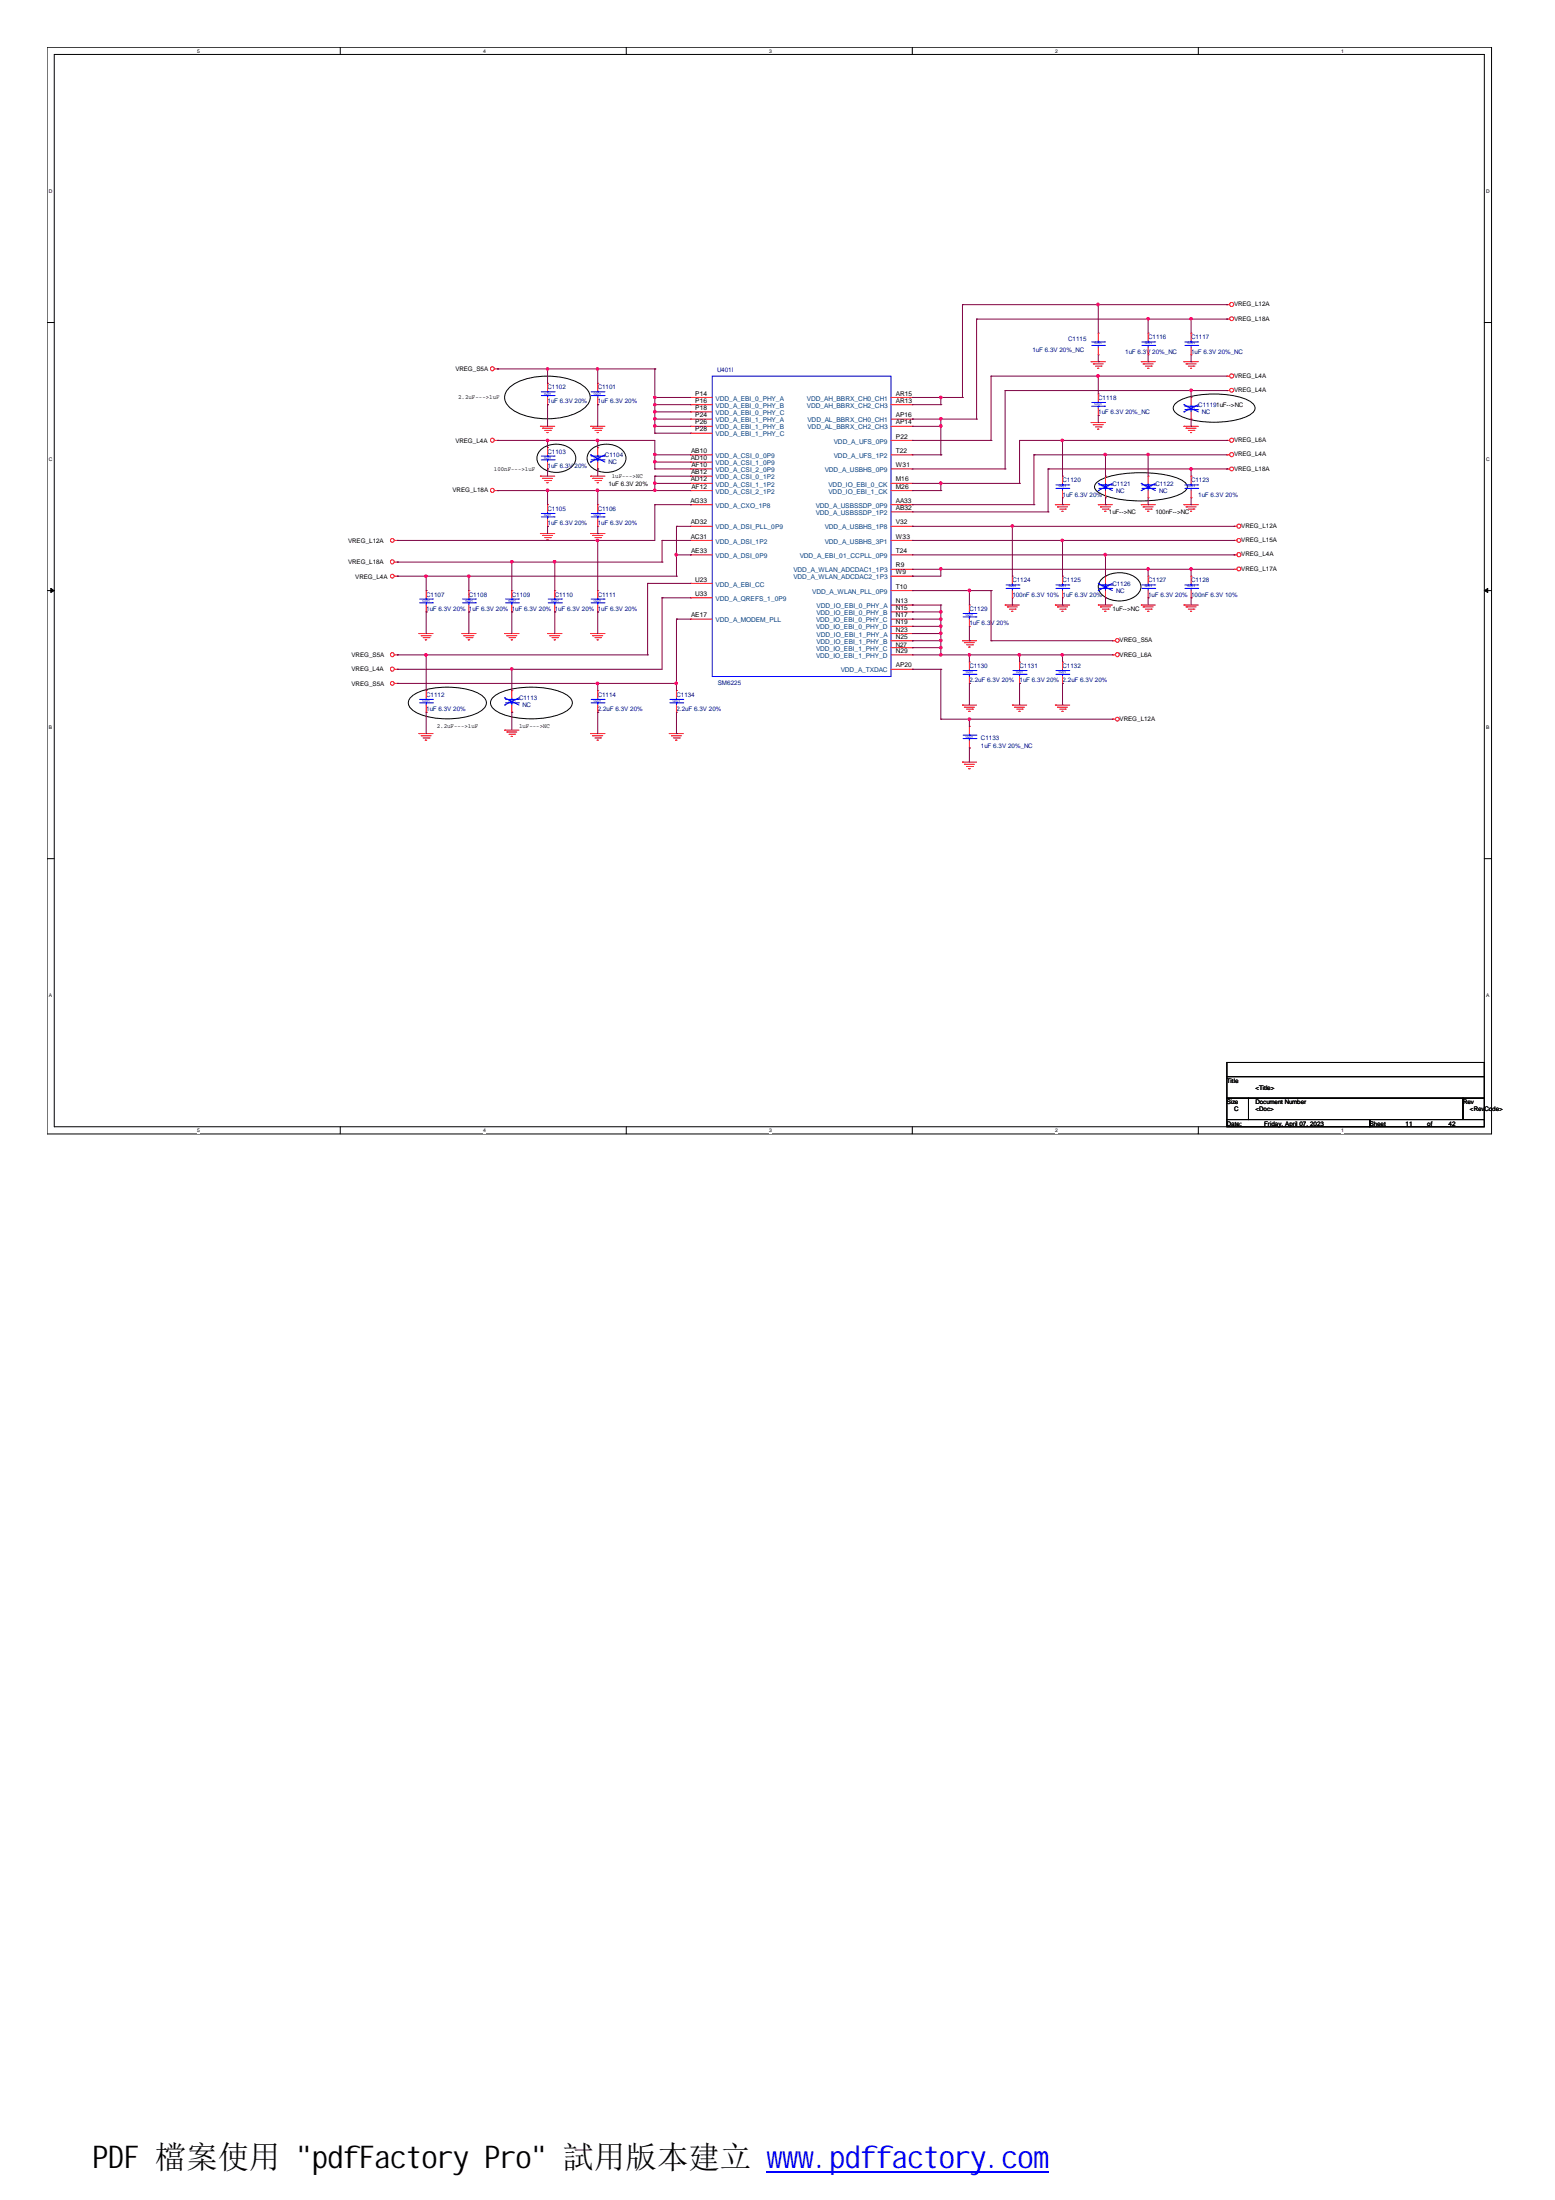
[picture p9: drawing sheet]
<svg xmlns="http://www.w3.org/2000/svg" width="210mm" height="297mm" viewBox="0 0 210 297" stroke-linecap="round" stroke-linejoin="round" font-family="sans-serif">
<path d="M6.3 6.4h195v146.7h-195zM7.3 7.4h193.1v144.7h-193.1z" fill="none" stroke="#000" stroke-width=".13"/>
<g fill="#fff">
<path d="M26.6 6.5h.4v.8h-.4z"/>
<path d="M26.6 152.3h.4v.7h-.4z"/>
</g>
<path d="M45.9 6.4v1M45.9 152.1v1" fill="none" stroke="#000" stroke-width=".13"/>
<g fill="#fff">
<path d="M65.2 6.5h.4v.8h-.4z"/>
<path d="M65.2 152.3h.4v.7h-.4z"/>
</g>
<path d="M84.5 6.4v1M84.5 152.1v1" fill="none" stroke="#000" stroke-width=".13"/>
<g fill="#fff">
<path d="M103.8 6.5h.4v.8h-.4z"/>
<path d="M103.8 152.3h.4v.7h-.4z"/>
</g>
<path d="M123.1 6.4v1M123.1 152.1v1" fill="none" stroke="#000" stroke-width=".13"/>
<g fill="#fff">
<path d="M142.5 6.5h.3v.8h-.3z"/>
<path d="M142.5 152.3h.3v.7h-.3z"/>
</g>
<path d="M161.8 6.4v1M161.8 152.1v1" fill="none" stroke="#000" stroke-width=".13"/>
<g fill="#fff">
<path d="M181.1 6.5h.3v.8h-.3z"/>
<path d="M181.1 152.3h.3v.7h-.3z"/>
<path d="M6.6 25.4h.5v.8h-.5z"/>
<path d="M200.6 25.4h.5v.8h-.5z"/>
<path d="M6.6 61.6h.5v.8h-.5z"/>
<path d="M200.6 61.6h.5v.8h-.5z"/>
</g>
<path d="M6.3 43.5h1M200.4 43.5h.9" fill="none" stroke="#000" stroke-width=".13"/>
<g fill="#fff">
<path d="M6.6 97.8h.5v.8h-.5z"/>
<path d="M200.6 97.8h.5v.8h-.5z"/>
</g>
<path d="M6.3 79.7h1M200.4 79.7h.9" fill="none" stroke="#000" stroke-width=".13"/>
<g fill="#000" stroke="#000" stroke-width=".13">
<path d="M6.9 79.4l.4 .3-.4 .3z" fill-rule="evenodd"/>
<path d="M200.4 79.7l.4-.3v.6z" fill-rule="evenodd"/>
</g>
<g fill="#fff">
<path d="M6.6 134h.5v.8h-.5z"/>
<path d="M200.6 134h.5v.8h-.5z"/>
</g>
<g fill="none" stroke="#000" stroke-width=".13">
<path d="M68.9 52.2a9.4 9.4 0 0 1 7.9-1 4.2 4.2 0 0 1 2.8 1.9 1.73 1.73 0 0 1-.7 2 9.3 9.3 0 0 1-7.9 1 4.2 4.2 0 0 1-2.8-1.9 1.76 1.76 0 0 1 .7-2zM158.8 54.4a9 9 0 0 1 5.1-1.2 9.2 9.2 0 0 1 5.1 1.2 .84 .84 0 0 1 0 1.4 9.2 9.2 0 0 1-5.1 1.2 9 9 0 0 1-5.1-1.2 .84 .84 0 0 1 0-1.4zM72.8 60.9a3.2 3.2 0 0 1 4.6 0 1.65 1.65 0 0 1-1 2.6 3 3 0 0 1-3.8-1.1l-.1-.5 .1-.5zM79.6 60.9a3.2 3.2 0 0 1 4.5 0 1.65 1.65 0 0 1-.9 2.6 3 3 0 0 1-3.9-1.1l-.1-.5 .1-.5zM148.1 65.1a9.3 9.3 0 0 1 4.8-1.2 14.9 14.9 0 0 1 6.5 .9 .97 .97 0 0 1 .8 1.3 3.7 3.7 0 0 1-2.2 1.1 16.2 16.2 0 0 1-9.4-.5 .96 .96 0 0 1-.8-1.3zM148.9 78a3.8 3.8 0 0 1 4.8 .4 1.52 1.52 0 0 1-.8 2.3 3.7 3.7 0 0 1-4.4-.6 1.4 1.4 0 0 1 .4-2.1zM55.5 94.1a7.6 7.6 0 0 1 4.9-1.3 7.8 7.8 0 0 1 4.8 1.3 1.04 1.04 0 0 1 0 1.6 7.7 7.7 0 0 1-4.8 1.4 7.5 7.5 0 0 1-4.9-1.4 1.05 1.05 0 0 1 0-1.6zM66.6 94.1a8.3 8.3 0 0 1 5.1-1.3 8.4 8.4 0 0 1 5.1 1.3 1.01 1.01 0 0 1 0 1.6 8.3 8.3 0 0 1-5.1 1.4 8.2 8.2 0 0 1-5.1-1.4 1.02 1.02 0 0 1 0-1.6zM6.3 115.9h1M200.4 115.9h.9M165.6 143.5h34.8v1.9h-34.8zM165.6 145.4h34.8v2.9h-34.8z"/>
<path d="M165.6 148.3h2.9v2.9h-2.9zM165.6 151.2h19.3v.9h-19.3zM168.5 148.3h29v2.9h-29zM184.9 151.2h15.5v.9h-15.5zM197.5 148.3h2.9v2.9h-2.9z"/>
</g>
<g fill="none" stroke="#f00" stroke-width=".13">
<path d="M66.8 49.8h.4M66.8 59.5h.4M67.2 49.8h.1M67.2 59.5h.1M72.9 57.6h.1M72.9 57.6h2M73.2 57.8h.1M73.2 57.8h1.4M73.5 58.1h.8M73.8 58.4h.1M73.8 58.4h.2M73.9 51.8h.1"/>
<path d="M73.9 54.6h.1M73.9 51.8v.9M73.9 53.7v.9M74.3 58.1h.1M79.7 57.6h.1M79.7 57.6h2M80 57.8h.1M80 57.8h1.4M80.3 58.1h.8M80.6 58.4h.1M80.6 58.4h.2M80.7 51.8h.1"/>
<path d="M80.7 54.6h.1M80.7 51.8v.9M80.7 53.7v.9M81.1 58.1h.1M93.2 53.7h.1M93.2 54.6h.1M93.2 55.6h.1M93.2 56.6h.1M93.2 57.6h.1M93.2 58.5h.1M93.2 57.6h2.9M93.2 53.7h2.9"/>
<path d="M93.2 54.6h2.9M93.2 55.6h2.9M93.2 56.6h2.9M93.2 58.5h2.9M120.3 57.6h2.8M120.3 59.5h2.8M120.3 53.7h2.8M120.3 54.6h2.8M120.3 56.6h2.8M123.1 53.7h.1M123.1 54.6h.1M123.1 56.6h.1"/>
<path d="M123.1 57.6h.1M123.1 59.5h.1M147.3 57.1h.1M147.3 48.8h.1M147.3 57.1h1.9M147.3 48.8h1.9M147.6 57.3h.1M147.6 49.1h.1M147.6 57.3h1.3M147.6 49.1h1.3M147.9 57.6h.7M147.9 49.4h.7"/>
<path d="M148.2 57.9h.1M148.2 49.7h.1M148.3 53.2h.1M148.3 56.1h.1M148.3 45h.1M148.3 47.9h.1M148.3 45v1M148.3 46.9v1M148.3 53.2v1M148.3 55.1v1M148.6 57.6h.1M148.6 49.4h.1"/>
<path d="M154.1 48.8h.1M154.1 48.8h1.9M154.3 49.1h.1M154.3 49.1h1.4M154.6 49.4h.8M154.9 49.7h.1M154.9 49.7h.2M155 45h.1M155 47.9h.1M155 45v1M155 46.9v1M155.4 49.4h.1"/>
<path d="M159.8 57.6h.1M159.8 48.8h.1M159.8 57.6h2M159.8 48.8h2M160.1 57.8h.1M160.1 49.1h.1M160.1 57.8h1.4M160.1 49.1h1.4M160.4 58.1h.8M160.4 49.4h.8M160.7 58.4h.1M160.7 49.7h.1"/>
<path d="M160.7 58.4h.2M160.7 49.7h.2M160.8 53.7h.1M160.8 56.6h.1M160.8 45h.1M160.8 47.9h.1M160.8 45v1M160.8 46.9v1M160.8 53.7v.9M160.8 55.6v1M161.2 58.1h.1M161.2 49.4h.1"/>
<path d="M165.6 59.5h.1M165.6 52.7h.1M165.6 50.8h.1M165.6 41.1h.1M165.6 43.1h.1M165.6 59.5h.4M165.6 52.7h.4M165.6 50.8h.4M165.6 41.1h.4M165.6 43.1h.4M53.3 73h.3M53.3 77.8h.3"/>
<path d="M53.3 75.9h.3M53.6 77.8h.1M53.6 73h.1M53.6 75.9h.1M57.5 79.7h.1M57.5 79.7v1M63.3 79.7h.1M63.3 79.7v1M66.8 66.2h.4M67.2 66.2h.1M69.1 79.7h.1M69.1 79.7v1"/>
<path d="M72.9 72h.1M72.9 64.3h.1M72.9 64.3h2M72.9 72h2M73.2 72.3h.1M73.2 64.6h.1M73.2 64.6h1.4M73.2 72.3h1.4M73.5 64.9h.8M73.5 72.6h.8M73.8 72.9h.1M73.8 65.2h.1"/>
<path d="M73.8 65.2h.2M73.8 72.9h.2M73.9 60.4h.1M73.9 63.3h.1M73.9 68.1h.1M73.9 71.1h.1M73.9 60.4v1M73.9 62.4v.9M73.9 68.1v1M73.9 70.1v1M74.3 72.6h.1M74.3 64.9h.1"/>
<path d="M74.9 79.7h.1M74.9 79.7v1M79.7 64.3h.1M79.7 72h.1M79.7 64.3h2M79.7 72h2M80 64.6h.1M80 72.3h.1M80 64.6h1.4M80 72.3h1.4M80.3 64.9h.8M80.3 72.6h.8"/>
<path d="M80.6 65.2h.1M80.6 72.9h.1M80.6 65.2h.2M80.6 72.9h.2M80.7 79.7h.1M80.7 68.1h.1M80.7 71.1h.1M80.7 60.4h.1M80.7 63.3h.1M80.7 60.4v1M80.7 62.4v.9M80.7 68.1v1"/>
<path d="M80.7 70.1v1M80.7 79.7v1M81.1 64.9h.1M81.1 72.6h.1M93.2 61.4h.1M93.2 62.4h.1M93.2 63.3h.1M93.2 64.3h.1M93.2 65.3h.1M93.2 66.2h.1M93.2 68.1h.1M93.2 71.1h.1"/>
<path d="M93.2 73h.1M93.2 74.9h.1M93.2 78.8h.1M93.2 66.2h2.9M93.2 64.3h2.9M93.2 71.1h2.9M93.2 73h2.9M93.2 74.9h2.9M93.2 63.3h2.9M93.2 68.1h2.9M93.2 61.4h2.9M93.2 62.4h2.9"/>
<path d="M93.2 65.3h2.9M93.2 78.8h2.9M120.3 66.2h2.8M120.3 71.1h2.8M120.3 73h2.8M120.3 74.9h2.8M120.3 77.8h2.8M120.3 76.9h2.8M120.3 63.3h2.8M120.3 68.1h2.8M120.3 61.4h2.8M120.3 65.3h2.8"/>
<path d="M120.3 69.1h2.8M120.3 79.7h2.8M123.1 61.4h.1M123.1 63.3h.1M123.1 65.3h.1M123.1 66.2h.1M123.1 68.1h.1M123.1 69.1h.1M123.1 71.1h.1M123.1 73h.1M123.1 74.9h.1M123.1 76.9h.1"/>
<path d="M123.1 77.8h.1M123.1 79.7h.1M136.7 77.8h.1M136.7 77.8v1M136.7 79.7v1M142.5 68.1h.1M142.5 68.1h1.9M142.7 68.4h.1M142.7 68.4h1.4M143 68.7h.8M143.3 69h.1M143.3 69h.2"/>
<path d="M143.4 77.8h.1M143.4 64.3h.1M143.4 67.2h.1M143.4 64.3v1M143.4 66.2v1M143.4 77.8v1M143.4 79.7v1M143.8 68.7h.1M148.3 68.1h.1M148.3 68.1h1.9M148.5 68.4h.1M148.5 68.4h1.4"/>
<path d="M148.8 68.7h.8M149.1 69h.1M149.1 69h.2M149.2 64.3h.1M149.2 67.2h.1M149.2 77.8h.1M149.2 64.3v1M149.2 66.2v1M149.2 77.8v1M149.2 79.7v1M149.6 68.7h.1M154.1 68.1h.1"/>
<path d="M154.1 68.1h1.9M154.3 68.4h.1M154.3 68.4h1.4M154.6 68.7h.8M154.9 69h.1M154.9 69h.2M155 64.3h.1M155 67.2h.1M155 77.8h.1M155 64.3v1M155 66.2v1M155 77.8v1"/>
<path d="M155 79.7v1M155.4 68.7h.1M159.8 68.1h.1M159.8 68.1h2M160.1 68.4h.1M160.1 68.4h1.4M160.4 68.7h.8M160.7 69h.1M160.7 69h.2M160.8 77.8h.1M160.8 64.3h.1M160.8 67.2h.1"/>
<path d="M160.8 64.3v1M160.8 66.2v1M160.8 77.8v1M160.8 79.7v1M161.2 68.7h.1M165.6 63.3h.1M165.6 61.4h.1M165.6 63.3h.4M165.6 61.4h.4M166.6 71.1h.1M166.6 73h.1M166.6 74.9h.1"/>
<path d="M166.6 76.9h.1M166.6 71.1h.4M166.6 73h.4M166.6 74.9h.4M166.6 76.9h.4M53.3 88.4h.3M53.3 90.4h.3M53.3 92.3h.3M53.6 90.4h.1M53.6 92.3h.1M53.6 88.4h.1M56.6 99h.1"/>
<path d="M56.6 85.5h.1M56.6 85.5h1.9M56.6 99h1.9M56.9 99.3h.1M56.9 85.8h.1M56.9 85.8h1.3M56.9 99.3h1.3M57.1 86.1h.8M57.1 99.6h.8M57.4 99.9h.1M57.4 86.4h.1M57.4 86.4h.2"/>
<path d="M57.4 99.9h.2M57.5 82.6h.1M57.5 93.2h.1M57.5 96.2h.1M57.5 81.7v.9M57.5 93.2v1M57.5 95.2v1M57.9 99.6h.1M57.9 86.1h.1M62.4 85.5h.1M62.4 85.5h1.9M62.6 85.8h.1"/>
<path d="M62.6 85.8h1.4M62.9 86.1h.8M63.2 86.4h.1M63.2 86.4h.2M63.3 82.6h.1M63.3 81.7v.9M63.7 86.1h.1M68.1 98.6h.1M68.1 85.5h.1M68.1 85.5h2M68.1 98.6h2M68.4 98.8h.1"/>
<path d="M68.4 85.8h.1M68.4 85.8h1.4M68.4 98.8h1.4M68.7 86.1h.8M68.7 99.1h.8M69 99.4h.1M69 86.4h.1M69 86.4h.2M69 99.4h.2M69.1 93.2h.1M69.1 96.2h.1M69.1 82.6h.1"/>
<path d="M69.1 81.7v.9M69.1 93.2v1M69.1 95.2v1M69.5 99.1h.1M69.5 86.1h.1M73.9 85.5h.1M73.9 85.5h2M74.2 85.8h.1M74.2 85.8h1.4M74.5 86.1h.8M74.8 86.4h.1M74.8 86.4h.2"/>
<path d="M74.9 82.6h.1M74.9 81.7v.9M75.3 86.1h.1M79.7 85.5h.1M79.7 99h.1M79.7 85.5h2M79.7 99h2M80 85.8h.1M80 99.3h.1M80 85.8h1.4M80 99.3h1.4M80.3 86.1h.8"/>
<path d="M80.3 99.6h.8M80.6 86.4h.1M80.6 99.9h.1M80.6 86.4h.2M80.6 99.9h.2M80.7 82.6h.1M80.7 93.2h.1M80.7 96.2h.1M80.7 81.7v.9M80.7 93.2v1M80.7 95.2v1M81.1 86.1h.1"/>
<path d="M81.1 99.6h.1M90.3 99h.1M90.3 99h1.9M90.6 99.3h.1M90.6 99.3h1.4M90.9 99.6h.8M91.2 99.9h.1M91.2 99.9h.2M91.3 93.2h.1M91.3 96.2h.1M91.3 93.2v1M91.3 95.2v1"/>
<path d="M91.7 99.6h.1M93.2 80.7h.1M93.2 83.6h.1M93.2 80.7h2.9M93.2 83.6h2.9M120.3 81.7h2.8M120.3 88.4h2.8M120.3 85.5h2.8M120.3 90.4h2.8M120.3 86.5h2.8M120.3 83.6h2.8M120.3 82.6h2.8"/>
<path d="M120.3 84.6h2.8M120.3 87.4h2.8M123.1 81.7h.1M123.1 82.6h.1M123.1 83.6h.1M123.1 84.6h.1M123.1 85.5h.1M123.1 86.5h.1M123.1 87.4h.1M123.1 88.4h.1M123.1 90.4h.1M129.9 95.2h.1"/>
<path d="M129.9 86.5h.1M129.9 95.2h1.9M129.9 86.5h1.9M130.2 95.5h.1M130.2 86.8h.1M130.2 95.5h1.3M130.2 86.8h1.3M130.5 95.7h.8M130.5 87.1h.8M130.8 96h.1M130.8 87.4h.1M130.8 96h.2"/>
<path d="M130.8 87.4h.2M130.9 81.7h.1M130.9 84.6h.1M130.9 98.1h.1M130.9 89.4h.1M130.9 92.3h.1M130.9 81.7v.9M130.9 83.6v1M130.9 89.4v1M130.9 91.3v1M130.9 98.1v.9M131.3 95.7h.1"/>
<path d="M131.3 87.1h.1M135.7 81.7h.1M135.7 81.7h1.9M136 81.9h.1M136 81.9h1.3M136.3 82.2h.7M136.6 82.5h.1M136.7 95.2h.1M136.7 80.7h.1M136.7 95.2h1.9M136.9 95.5h.1M136.9 95.5h1.4"/>
<path d="M137 82.2h.1M137.2 95.7h.8M137.5 96h.1M137.5 96h.2M137.6 89.4h.1M137.6 92.3h.1M137.6 89.4v1M137.6 91.3v1M138 95.7h.1M142.5 81.7h.1M142.5 95.2h.1M142.5 81.7h1.9"/>
<path d="M142.5 95.2h1.9M142.7 81.9h.1M142.7 95.5h.1M142.7 81.9h1.4M142.7 95.5h1.4M143 82.2h.8M143 95.7h.8M143.3 82.5h.1M143.3 96h.1M143.3 82.5h.2M143.3 96h.2M143.4 80.7h.1"/>
<path d="M143.4 89.4h.1M143.4 92.3h.1M143.4 89.4v1M143.4 91.3v1M143.8 82.2h.1M143.8 95.7h.1M148.3 81.7h.1M148.3 81.7h1.9M148.5 81.9h.1M148.5 81.9h1.4M148.8 82.2h.8M149.1 82.5h.1"/>
<path d="M149.1 82.5h.2M149.2 80.7h.1M149.6 82.2h.1M150.2 88.4h.1M150.2 97.1h.1M150.2 86.5h.1M150.2 88.4h.4M150.2 97.1h.4M150.2 86.5h.4M154.1 81.7h.1M154.1 81.7h1.9M154.3 81.9h.1"/>
<path d="M154.3 81.9h1.4M154.6 82.2h.8M154.9 82.5h.1M154.9 82.5h.2M155 80.7h.1M155.4 82.2h.1M159.8 81.7h.1M159.8 81.7h2M160.1 81.9h.1M160.1 81.9h1.4M160.4 82.2h.8M160.7 82.5h.1"/>
<path d="M160.7 82.5h.2M160.8 80.7h.1M161.2 82.2h.1M129.9 102.9h.1M129.9 102.9h1.9M130.2 103.2h.1M130.2 103.2h1.3M130.5 103.5h.8M130.8 103.8h.1M130.8 103.8h.2M130.9 101h.1M130.9 100v1"/>
<path d="M131.3 103.5h.1"/>
<circle cx="66.4" cy="59.4" r=".27"/>
<circle cx="66.4" cy="49.8" r=".27"/>
<circle cx="166.3" cy="59.4" r=".29"/>
<circle cx="166.3" cy="50.8" r=".29"/>
<circle cx="166.3" cy="41.1" r=".29"/>
<circle cx="166.3" cy="52.7" r=".27"/>
<circle cx="166.3" cy="43" r=".27"/>
<circle cx="52.9" cy="75.9" r=".27"/>
<circle cx="53" cy="77.8" r=".26"/>
<circle cx="53" cy="73" r=".26"/>
<circle cx="66.4" cy="66.2" r=".27"/>
<circle cx="166.3" cy="61.4" r=".29"/>
<circle cx="166.3" cy="63.3" r=".27"/>
<circle cx="167.2" cy="71" r=".29"/>
<circle cx="167.2" cy="74.9" r=".29"/>
<circle cx="167.2" cy="73" r=".27"/>
<circle cx="167.2" cy="76.8" r=".27"/>
<circle cx="52.9" cy="88.4" r=".27"/>
<circle cx="52.9" cy="90.3" r=".27"/>
<circle cx="53" cy="92.3" r=".26"/>
<circle cx="150.8" cy="88.4" r=".27"/>
<circle cx="150.8" cy="97.1" r=".26"/>
<circle cx="150.8" cy="86.5" r=".26"/>
</g>
<g fill="none" stroke="#00f" stroke-width=".13">
<path d="M73.1 53.4h1.7M73.1 52.9h1.7M73.9 52.9h.1M73.9 53.4h.1M73.9 52.7v.2M73.9 53.4v.3M74.8 53.4h.1M74.8 52.9h.1M79.8 53.4h1.7M79.8 52.9h1.7M80.7 52.9h.1M80.7 53.4h.1"/>
<path d="M80.7 52.7v.2M80.7 53.4v.3M81.5 53.4h.1M81.5 52.9h.1M96.1 50.8h24.2v40.5h-24.2zM147.4 46.6h1.7M147.4 46.2h1.7M147.4 54.8h1.7M147.4 54.3h1.7M148.3 54.3h.1M148.3 54.8h.1M148.3 46.2h.1"/>
<path d="M148.3 46.6h.1M148.3 46v.2M148.3 46.6v.3M148.3 54.2v.1M148.3 54.8v.3M149.1 54.8h.1M149.1 54.3h.1M149.1 46.6h.1M149.1 46.2h.1M154.1 46.6h1.8M154.1 46.2h1.8M155 46.2h.1"/>
<path d="M155 46.6h.1M155 46v.2M155 46.6v.3M155.9 46.6h.1M155.9 46.2h.1M159.8 55.6h.1M159.8 54.6h.1M159.8 54.6l2 1M159.9 46.6h1.8M159.9 46.2h1.8M159.9 55.3h1.8M159.9 54.8h1.8"/>
<path d="M160.8 54.8h.1M160.8 55.3h.1M160.8 46.2h.1M160.8 46.6h.1M160.8 46v.2M160.8 46.6v.3M160.8 54.6v.2M160.8 55.3v.3M161.7 55.3h.1M161.7 54.8h.1M161.7 46.6h.1M161.7 46.2h.1"/>
<path d="M161.8 54.6l-2 1M73.1 62.1h1.7M73.1 61.6h1.7M73.1 69.8h1.7M73.1 69.3h1.7M73.9 61.6h.1M73.9 62.1h.1M73.9 69.3h.1M73.9 69.8h.1M73.9 61.4v.2M73.9 62.1v.3M73.9 69.1v.2"/>
<path d="M73.9 69.8v.3M74.8 62.1h.1M74.8 61.6h.1M74.8 69.8h.1M74.8 69.3h.1M79.7 62.4h.1M79.7 61.4h.1M79.7 61.4l2 1M79.8 62.1h1.7M79.8 61.6h1.7M79.8 69.8h1.7M79.8 69.3h1.7"/>
<path d="M80.7 69.3h.1M80.7 69.8h.1M80.7 61.6h.1M80.7 62.1h.1M80.7 61.4v.2M80.7 62.1v.3M80.7 69.1v.2M80.7 69.8v.3M81.5 69.8h.1M81.5 69.3h.1M81.5 62.1h.1M81.5 61.6h.1"/>
<path d="M81.7 61.4l-2 1M135.8 79.4h1.7M135.8 79h1.7M136.7 79h.1M136.7 79.4h.1M136.7 78.8v.2M136.7 79.4v.3M137.5 79.4h.1M137.5 79h.1M142.5 79.4h1.8M142.5 79h1.8M142.5 65.9h1.8"/>
<path d="M142.5 65.5h1.8M143.4 79h.1M143.4 79.4h.1M143.4 65.5h.1M143.4 65.9h.1M143.4 65.3v.2M143.4 65.9v.3M143.4 78.8v.2M143.4 79.4v.3M144.3 79.4h.1M144.3 79h.1M144.3 65.9h.1"/>
<path d="M144.3 65.5h.1M148.3 66.2h.1M148.3 65.3h.1M148.3 79.7h.1M148.3 78.8h.1M148.3 65.3l1.9 .9M148.3 78.8l1.9 .9M148.3 79.4h1.8M148.3 79h1.8M148.3 65.9h1.8M148.3 65.5h1.8M149.2 65.5h.1"/>
<path d="M149.2 65.9h.1M149.2 79h.1M149.2 79.4h.1M149.2 65.3v.2M149.2 65.9v.3M149.2 78.8v.2M149.2 79.4v.3M150.1 65.9h.1M150.1 65.5h.1M150.1 79.4h.1M150.1 79h.1M150.2 65.3l-1.9 .9"/>
<path d="M150.2 78.8l-1.9 .9M154.1 66.2h.1M154.1 65.3h.1M154.1 65.3l1.9 .9M154.1 79.4h1.8M154.1 79h1.8M154.1 65.9h1.8M154.1 65.5h1.8M155 65.5h.1M155 65.9h.1M155 79h.1M155 79.4h.1"/>
<path d="M155 65.3v.2M155 65.9v.3M155 78.8v.2M155 79.4v.3M155.9 65.9h.1M155.9 65.5h.1M155.9 79.4h.1M155.9 79h.1M156 65.3l-1.9 .9M159.9 79.4h1.8M159.9 79h1.8M159.9 65.9h1.8"/>
<path d="M159.9 65.5h1.8M160.8 79h.1M160.8 79.4h.1M160.8 65.5h.1M160.8 65.9h.1M160.8 65.3v.2M160.8 65.9v.3M160.8 78.8v.2M160.8 79.4v.3M161.7 79.4h.1M161.7 79h.1M161.7 65.9h.1"/>
<path d="M161.7 65.5h.1M56.6 81.4h1.8M56.6 80.9h1.8M56.6 94.9h1.8M56.6 94.4h1.8M57.5 80.9h.1M57.5 81.4h.1M57.5 94.4h.1M57.5 94.9h.1M57.5 80.7v.2M57.5 81.4v.3M57.5 94.2v.2"/>
<path d="M57.5 94.9v.3M58.4 81.4h.1M58.4 80.9h.1M58.4 94.9h.1M58.4 94.4h.1M62.4 81.4h1.8M62.4 80.9h1.8M63.3 80.9h.1M63.3 81.4h.1M63.3 80.7v.2M63.3 81.4v.3M64.2 81.4h.1"/>
<path d="M64.2 80.9h.1M68.1 95.2h.1M68.1 94.2h.1M68.1 94.2l2 1M68.2 81.4h1.8M68.2 80.9h1.8M68.2 94.9h1.8M68.2 94.4h1.8M69.1 94.4h.1M69.1 94.9h.1M69.1 80.9h.1M69.1 81.4h.1"/>
<path d="M69.1 80.7v.2M69.1 81.4v.3M69.1 94.2v.2M69.1 94.9v.3M70 94.9h.1M70 94.4h.1M70 81.4h.1M70 80.9h.1M70.1 94.2l-2 1M74 81.4h1.8M74 80.9h1.8M74.9 80.9h.1"/>
<path d="M74.9 81.4h.1M74.9 80.7v.2M74.9 81.4v.3M75.8 81.4h.1M75.8 80.9h.1M79.8 81.4h1.7M79.8 80.9h1.7M79.8 94.9h1.7M79.8 94.4h1.7M80.7 80.9h.1M80.7 81.4h.1M80.7 94.4h.1"/>
<path d="M80.7 94.9h.1M80.7 80.7v.2M80.7 81.4v.3M80.7 94.2v.2M80.7 94.9v.3M81.5 81.4h.1M81.5 80.9h.1M81.5 94.9h.1M81.5 94.4h.1M90.4 94.9h1.8M90.4 94.4h1.8M91.3 94.4h.1"/>
<path d="M91.3 94.9h.1M91.3 94.2v.2M91.3 94.9v.3M92.2 94.9h.1M92.2 94.4h.1M130 83.3h1.7M130 82.8h1.7M130 99.7h1.7M130 99.3h1.7M130 91h1.7M130 90.5h1.7M130.9 82.8h.1"/>
<path d="M130.9 83.3h.1M130.9 99.3h.1M130.9 99.7h.1M130.9 90.5h.1M130.9 91h.1M130.9 82.6v.2M130.9 83.3v.3M130.9 90.4v.1M130.9 91v.3M130.9 99v.3M130.9 99.7v.3M131.7 83.3h.1"/>
<path d="M131.7 82.8h.1M131.7 99.7h.1M131.7 99.3h.1M131.7 91h.1M131.7 90.5h.1M136.7 91h1.8M136.7 90.5h1.8M137.6 90.5h.1M137.6 91h.1M137.6 90.4v.1M137.6 91v.3M138.5 91h.1"/>
<path d="M138.5 90.5h.1M142.5 91h1.8M142.5 90.5h1.8M143.4 90.5h.1M143.4 91h.1M143.4 90.4v.1M143.4 91v.3M144.3 91h.1M144.3 90.5h.1"/>
</g>
<g fill="none" stroke="#800040" stroke-width=".13">
<path d="M67.2 49.8h.1M67.2 59.5h.1M67.2 49.8h21.2M67.2 59.5h21.2v3.8M73.9 49.8h.1M73.9 54.6h.1M73.9 59.5h.1M73.9 49.8v2M73.9 54.6v3M73.9 59.5v.9M80.7 49.8h.1M80.7 54.6h.1"/>
<path d="M80.7 59.5h.1M80.7 49.8v2M80.7 54.6v3M80.7 59.5v.9M88.4 49.8h.1M88.4 53.7h.1M88.4 54.6h.1M88.4 55.6h.1M88.4 56.6h.1M88.4 57.6h.1M88.4 58.5h.1M88.4 49.8v8.7"/>
<path d="M88.4 53.7h4.8M88.4 54.6h4.8M88.4 55.6h4.8M88.4 56.6h4.8M88.4 57.6h4.8M88.4 58.5h4.8M123.1 56.6h.1M123.1 53.7h6.8M123.1 54.6h3.9M123.1 56.6h8.7M123.1 57.6h3.9M123.1 59.5h10.7"/>
<path d="M127 57.6h.1M127 53.7h.1M127 54.6h.1M127 53.7v.9M127 56.6v4.8M129.9 41.1h.1M129.9 53.7h.1M129.9 41.1v12.6M129.9 41.1h35.7M131.8 56.6h.1M131.8 43.1h.1M131.8 43.1v13.5"/>
<path d="M131.8 43.1h33.8M133.8 59.5h.1M133.8 50.8h.1M133.8 50.8v8.7M133.8 50.8h31.8M135.7 52.7h.1M135.7 52.7v10.6M135.7 52.7h29.9M143.4 59.5h.1M143.4 59.5v4.8M148.3 50.8h.1M148.3 56.1h.1"/>
<path d="M148.3 41.1h.1M148.3 48.8h.1M148.3 41.1v3.9M148.3 47.9v.9M148.3 50.8v2.4M148.3 56.1v1M155 43.1h.1M155 48.8h.1M155 43.1v1.9M155 47.9v.9M160.8 52.7h.1M160.8 57.6h.1"/>
<path d="M160.8 43.1h.1M160.8 48.8h.1M160.8 43.1v1.9M160.8 47.9v.9M160.8 52.7v1M160.8 56.6v1M165.6 59.5h.1M165.6 52.7h.1M165.6 43.1h.1M165.6 41.1h.1M165.6 59.5h-28v5.8M53.6 77.8h.1"/>
<path d="M53.6 73h.1M53.6 75.9h.1M53.6 77.8h37.7M53.6 75.9h35.8M57.5 77.8h.1M57.5 77.8v1.9M63.3 77.8h.1M63.3 77.8v1.9M67.2 66.2h.1M67.2 66.2h26M69.1 75.9h.1M69.1 75.9v3.8"/>
<path d="M73.9 66.2h.1M73.9 71.1h.1M73.9 63.3h.1M73.9 63.3v1M73.9 66.2v1.9M73.9 71.1v.9M74.9 75.9h.1M74.9 75.9v3.8M80.7 66.2h.1M80.7 73h.1M80.7 63.3h.1M80.7 72h.1"/>
<path d="M80.7 63.3v1M80.7 66.2v1.9M80.7 71.1v.9M80.7 73v6.7M87.4 78.8h.1M87.4 78.8h5.8M87.4 78.8v9.6M88.4 62.4h.1M88.4 61.4h.1M88.4 63.3h.1M88.4 64.3h.1M88.4 65.3h.1"/>
<path d="M88.4 66.2h.1M88.4 68.1h.1M88.4 64.3v1.9M88.4 68.1v4.9h-34.8M88.4 62.4h4.8M88.4 63.3h4.8M88.4 64.3h4.8M88.4 65.3h4.8M88.4 68.1h4.8M88.4 61.4h4.8M89.4 73h.1M89.4 75.9h.1"/>
<path d="M89.4 73h3.8M89.4 73v2.9M91.3 77.8h.1M91.3 71.1h.1M91.3 74.9h.1M91.3 71.1h1.9M91.3 74.9h1.9M91.3 71.1v6.7M93.2 68.1h.1M93.2 74.9h.1M123.1 71.1h.1M123.1 77.8h.1"/>
<path d="M123.1 66.2h3.9M123.1 71.1h43.5M123.1 73h43.5M123.1 74.9h43.5M123.1 76.9h43.5M123.1 63.3h12.6M123.1 65.3h14.5M123.1 68.1h16.5M123.1 61.4h3.9M123.1 79.7h10.7M123.1 69.1h18.4M127 76.9h.1"/>
<path d="M127 65.3h.1M127 66.2h.1M127 61.4h.1M127 76.9v.9h-3.9M127 65.3v.9M130.9 79.7h.1M130.9 79.7v2M133.8 79.7h.1M133.8 79.7v6.8M135.7 63.3h.1M136.7 71.1h.1M136.7 71.1v6.7"/>
<path d="M137.6 65.3h.1M139.6 68.1h.1M139.6 61.4h.1M139.6 61.4h26M139.6 61.4v6.7M141.5 69.1h.1M141.5 63.3h.1M141.5 63.3h24.1M141.5 63.3v5.8M143.4 73h.1M143.4 68.1h.1M143.4 67.2v.9"/>
<path d="M143.4 73v4.8M149.2 74.9h.1M149.2 61.4h.1M149.2 68.1h.1M149.2 61.4v2.9M149.2 67.2v.9M149.2 74.9v2.9M155 76.9h.1M155 61.4h.1M155 68.1h.1M155 61.4v2.9M155 67.2v.9"/>
<path d="M155 76.9v.9M160.8 76.9h.1M160.8 63.3h.1M160.8 68.1h.1M160.8 63.3v1M160.8 67.2v.9M160.8 76.9v.9M165.6 63.3h.1M166.6 71.1h.1M166.6 73h.1M166.6 74.9h.1M53.6 90.4h.1"/>
<path d="M53.6 92.3h.1M53.6 88.4h.1M53.6 88.4h33.8M53.6 92.3h37.7M57.5 96.2h.1M57.5 82.6h.1M57.5 88.4h.1M57.5 82.6v2.9M57.5 88.4v4.8M57.5 96.2v2.8M63.3 82.6h.1M63.3 82.6v2.9"/>
<path d="M69.1 90.4h.1M69.1 96.2h.1M69.1 82.6h.1M69.1 82.6v2.9M69.1 90.4v2.8M69.1 96.2v2.4M74.9 82.6h.1M74.9 82.6v2.9M80.7 82.6h.1M80.7 92.3h.1M80.7 96.2h.1M80.7 82.6v2.9"/>
<path d="M80.7 92.3v.9M80.7 96.2v2.8M87.4 88.4h.1M89.4 80.7h.1M89.4 80.7h3.8M89.4 80.7v9.7h-35.8M91.3 83.6h.1M91.3 92.3h.1M91.3 99h.1M91.3 83.6h1.9M91.3 83.6v9.6M91.3 96.2v2.8"/>
<path d="M123.1 81.7h.1M123.1 82.6h.1M123.1 83.6h.1M123.1 84.6h.1M123.1 86.5h.1M123.1 87.4h.1M123.1 90.4h.1M123.1 81.7h3.9M123.1 82.6h3.9M123.1 83.6h3.9M123.1 84.6h3.9M123.1 85.5h3.9"/>
<path d="M123.1 88.4h27.1M123.1 86.5h3.9M123.1 87.4h3.9M123.1 90.4h3.9M127 81.7h.1M127 82.6h.1M127 83.6h.1M127 85.5h.1M127 87.4h.1M127 88.4h.1M127 97.1h.1M127 90.4h.1"/>
<path d="M127 86.5h.1M127 81.7v6.7M127 90.4v6.7M127 97.1h23.2M130.9 88.4h.1M130.9 97.1h.1M130.9 92.3h.1M130.9 86.5h.1M130.9 84.6v1.9M130.9 88.4v1M130.9 92.3v2.9M130.9 97.1v1"/>
<path d="M133.8 86.5h.1M133.8 86.5h16.4M136.7 81.7h.1M136.7 80.7v1M137.6 88.4h.1M137.6 92.3h.1M137.6 88.4v1M137.6 92.3v2.9M143.4 88.4h.1M143.4 92.3h.1M143.4 81.7h.1M143.4 80.7v1"/>
<path d="M143.4 88.4v1M143.4 92.3v2.9M149.2 80.7h.1M149.2 80.7v1M155 80.7h.1M155 80.7v1M160.8 80.7h.1M160.8 80.7v1M130.9 101h.1M130.9 101v1.9"/>
</g>
<g fill="#f0f" stroke="#f0f" stroke-width=".13">
<path d="M80.5 49.7h.3v.2h-.3z" fill-rule="evenodd"/>
<path d="M73.8 49.7h.2v.2h-.2z" fill-rule="evenodd"/>
<path d="M88.3 53.5h.2v.3h-.2z" fill-rule="evenodd"/>
<path d="M88.3 54.5h.2v.3h-.2z" fill-rule="evenodd"/>
<path d="M88.3 55.5h.2v.2l-.1 .1-.1-.1z" fill-rule="evenodd"/>
<path d="M88.3 56.4h.2v.3h-.2z" fill-rule="evenodd"/>
<path d="M88.3 57.4h.2v.2h-.2z" fill-rule="evenodd"/>
<path d="M80.5 66.1h.3v.2h-.3z" fill-rule="evenodd"/>
<path d="M73.8 66.1h.2v.2h-.2z" fill-rule="evenodd"/>
<path d="M136.5 70.9h.3v.2h-.3z" fill-rule="evenodd"/>
<path d="M143.3 72.8h.2v.3h-.2z" fill-rule="evenodd"/>
<path d="M149.1 74.8h.2v.2l-.1 .1-.1-.1z" fill-rule="evenodd"/>
<path d="M57.4 77.7h.2v.2h-.2z" fill-rule="evenodd"/>
<path d="M63.2 77.7h.2v.2h-.2z" fill-rule="evenodd"/>
<path d="M154.9 76.7h.2v.2h-.2z" fill-rule="evenodd"/>
<path d="M126.9 76.7h.2v.2h-.2z" fill-rule="evenodd"/>
<path d="M80.5 72.8h.3v.3h-.3z" fill-rule="evenodd"/>
<path d="M126.9 82.5h.2v.2h-.2z" fill-rule="evenodd"/>
<path d="M126.9 84.4h.2v.3h-.1h-.1z" fill-rule="evenodd"/>
<path d="M126.9 83.5h.2v.2h-.2z" fill-rule="evenodd"/>
<path d="M91.1 92.1h.3v.3h-.3z" fill-rule="evenodd"/>
<path d="M130.7 88.3h.3v.2h-.3z" fill-rule="evenodd"/>
<path d="M126.9 88.3h.2v.2h-.2z" fill-rule="evenodd"/>
<path d="M137.5 88.3h.2v.2h-.2z" fill-rule="evenodd"/>
<path d="M143.3 88.3h.2v.2h-.2z" fill-rule="evenodd"/>
<path d="M126.9 87.3h.2v.3h-.2z" fill-rule="evenodd"/>
<path d="M130.7 97h.3v.2h-.3z" fill-rule="evenodd"/>
<path d="M69 90.2h.2v.2h-.2z" fill-rule="evenodd"/>
<path d="M80.5 92.1h.3v.3h-.3z" fill-rule="evenodd"/>
<path d="M88.3 65.1h.2v.3h-.1h-.1z" fill-rule="evenodd"/>
<path d="M88.3 66.1h.2v.2h-.2z" fill-rule="evenodd"/>
<path d="M80.5 59.3h.3v.3h-.3z" fill-rule="evenodd"/>
<path d="M73.8 59.3h.2v.3h-.2z" fill-rule="evenodd"/>
<path d="M88.3 61.2h.2v.3h-.2z" fill-rule="evenodd"/>
<path d="M88.3 62.2h.2v.3h-.2z" fill-rule="evenodd"/>
<path d="M57.4 88.3h.2v.2h-.2z" fill-rule="evenodd"/>
<path d="M91.1 74.8h.3v.2l-.1 .1-.2-.1z" fill-rule="evenodd"/>
<path d="M69 75.7h.2v.3h-.2z" fill-rule="evenodd"/>
<path d="M74.7 75.7h.3v.3h-.3z" fill-rule="evenodd"/>
<path d="M126.9 85.4h.2v.2h-.2z" fill-rule="evenodd"/>
<path d="M126.9 86.3h.2v.3h-.2z" fill-rule="evenodd"/>
<path d="M130.7 79.6h.3v.2l-.1 .1-.2-.1z" fill-rule="evenodd"/>
<path d="M160.6 76.7h.3v.2h-.3z" fill-rule="evenodd"/>
<path d="M160.6 63.2h.3v.2h-.3z" fill-rule="evenodd"/>
<path d="M154.9 61.2h.2v.3h-.2z" fill-rule="evenodd"/>
<path d="M149.1 61.2h.2v.3h-.2z" fill-rule="evenodd"/>
<path d="M126.9 65.1h.2v.3h-.1h-.1z" fill-rule="evenodd"/>
<path d="M143.3 59.3h.2v.3h-.2z" fill-rule="evenodd"/>
<path d="M160.6 52.6h.3v.2h-.3z" fill-rule="evenodd"/>
<path d="M126.9 57.4h.2v.2h-.2z" fill-rule="evenodd"/>
<path d="M148.1 50.6h.2v.3l-.1 .1-.1-.1z" fill-rule="evenodd"/>
<path d="M126.9 56.4h.2v.3h-.2z" fill-rule="evenodd"/>
<path d="M126.9 53.5h.2v.3h-.2z" fill-rule="evenodd"/>
<path d="M160.6 42.9h.3v.3h-.3z" fill-rule="evenodd"/>
<path d="M148.1 41h.2v.2l-.1 .1-.1-.1z" fill-rule="evenodd"/>
<path d="M154.9 42.9h.2v.3h-.2z" fill-rule="evenodd"/>
<path d="M80.5 49.7h.3v.2h-.3z" fill-rule="evenodd"/>
<path d="M73.8 49.7h.2v.2h-.2z" fill-rule="evenodd"/>
<path d="M88.3 53.5h.2v.3h-.2z" fill-rule="evenodd"/>
<path d="M88.3 54.5h.2v.3h-.2z" fill-rule="evenodd"/>
<path d="M88.3 55.5h.2v.2l-.1 .1-.1-.1z" fill-rule="evenodd"/>
<path d="M88.3 56.4h.2v.3h-.2z" fill-rule="evenodd"/>
<path d="M88.3 57.4h.2v.2h-.2z" fill-rule="evenodd"/>
<path d="M80.5 66.1h.3v.2h-.3z" fill-rule="evenodd"/>
<path d="M73.8 66.1h.2v.2h-.2z" fill-rule="evenodd"/>
<path d="M136.5 70.9h.3v.2h-.3z" fill-rule="evenodd"/>
<path d="M143.3 72.8h.2v.3h-.2z" fill-rule="evenodd"/>
<path d="M149.1 74.8h.2v.2l-.1 .1-.1-.1z" fill-rule="evenodd"/>
<path d="M57.4 77.7h.2v.2h-.2z" fill-rule="evenodd"/>
<path d="M63.2 77.7h.2v.2h-.2z" fill-rule="evenodd"/>
<path d="M154.9 76.7h.2v.2h-.2z" fill-rule="evenodd"/>
<path d="M126.9 76.7h.2v.2h-.2z" fill-rule="evenodd"/>
<path d="M80.5 72.8h.3v.3h-.3z" fill-rule="evenodd"/>
<path d="M126.9 82.5h.2v.2h-.2z" fill-rule="evenodd"/>
<path d="M126.9 84.4h.2v.3h-.1h-.1z" fill-rule="evenodd"/>
<path d="M126.9 83.5h.2v.2h-.2z" fill-rule="evenodd"/>
<path d="M91.1 92.1h.3v.3h-.3z" fill-rule="evenodd"/>
<path d="M130.7 88.3h.3v.2h-.3z" fill-rule="evenodd"/>
<path d="M126.9 88.3h.2v.2h-.2z" fill-rule="evenodd"/>
<path d="M137.5 88.3h.2v.2h-.2z" fill-rule="evenodd"/>
<path d="M143.3 88.3h.2v.2h-.2z" fill-rule="evenodd"/>
<path d="M126.9 87.3h.2v.3h-.2z" fill-rule="evenodd"/>
<path d="M130.7 97h.3v.2h-.3z" fill-rule="evenodd"/>
<path d="M69 90.2h.2v.2h-.2z" fill-rule="evenodd"/>
<path d="M80.5 92.1h.3v.3h-.3z" fill-rule="evenodd"/>
<path d="M88.3 65.1h.2v.3h-.1h-.1z" fill-rule="evenodd"/>
<path d="M88.3 66.1h.2v.2h-.2z" fill-rule="evenodd"/>
<path d="M80.5 59.3h.3v.3h-.3z" fill-rule="evenodd"/>
<path d="M73.8 59.3h.2v.3h-.2z" fill-rule="evenodd"/>
<path d="M88.3 61.2h.2v.3h-.2z" fill-rule="evenodd"/>
<path d="M88.3 62.2h.2v.3h-.2z" fill-rule="evenodd"/>
<path d="M57.4 88.3h.2v.2h-.2z" fill-rule="evenodd"/>
<path d="M91.1 74.8h.3v.2l-.1 .1-.2-.1z" fill-rule="evenodd"/>
<path d="M69 75.7h.2v.3h-.2z" fill-rule="evenodd"/>
<path d="M74.7 75.7h.3v.3h-.3z" fill-rule="evenodd"/>
<path d="M126.9 85.4h.2v.2h-.2z" fill-rule="evenodd"/>
<path d="M126.9 86.3h.2v.3h-.2z" fill-rule="evenodd"/>
<path d="M130.7 79.6h.3v.2l-.1 .1-.2-.1z" fill-rule="evenodd"/>
<path d="M160.6 76.7h.3v.2h-.3z" fill-rule="evenodd"/>
<path d="M160.6 63.2h.3v.2h-.3z" fill-rule="evenodd"/>
<path d="M154.9 61.2h.2v.3h-.2z" fill-rule="evenodd"/>
<path d="M149.1 61.2h.2v.3h-.2z" fill-rule="evenodd"/>
<path d="M126.9 65.1h.2v.3h-.1h-.1z" fill-rule="evenodd"/>
<path d="M143.3 59.3h.2v.3h-.2z" fill-rule="evenodd"/>
<path d="M160.6 52.6h.3v.2h-.3z" fill-rule="evenodd"/>
<path d="M126.9 57.4h.2v.2h-.2z" fill-rule="evenodd"/>
<path d="M148.1 50.6h.2v.3l-.1 .1-.1-.1z" fill-rule="evenodd"/>
<path d="M126.9 56.4h.2v.3h-.2z" fill-rule="evenodd"/>
<path d="M126.9 53.5h.2v.3h-.2z" fill-rule="evenodd"/>
<path d="M160.6 42.9h.3v.3h-.3z" fill-rule="evenodd"/>
<path d="M148.1 41h.2v.2l-.1 .1-.1-.1z" fill-rule="evenodd"/>
<path d="M154.9 42.9h.2v.3h-.2z" fill-rule="evenodd"/>
</g>
<path d="M103.5 293.2h38.1" fill="none" stroke="#00f" stroke-width=".21"/>
<text font-size="4.2" x="12.5" y="292.7">PDF 檔案使用 &quot;pdfFactory Pro&quot; 試用版本建立 ww</text>
<text font-size="4.2" fill="#00f" x="105.6" y="292.7">w.pdffactory.com</text>
<g font-size=".9">
<text x="93.9" y="53.4">P14</text>
<text x="120.9" y="53.4">AR15</text>
<text x="93.9" y="54.4">P16</text>
<text x="93.9" y="55.4">P18</text>
<text x="93.9" y="56.3">P24</text>
<text x="93.9" y="57.3">P26</text>
<text x="93.9" y="58.2">P28</text>
<text x="120.9" y="56.3">AP16</text>
<text x="120.9" y="57.3">AP14</text>
<text x="120.9" y="59.2">P22</text>
<text x="120.9" y="54.4">AR13</text>
<text x="93.3" y="62.1">AD10</text>
<text x="93.3" y="65">AD12</text>
<text x="93.3" y="61.2">AB10</text>
<text x="93.3" y="64">AB12</text>
<text x="93.3" y="63.1">AF10</text>
<text x="93.3" y="66">AF12</text>
<text x="120.9" y="61.2">T22</text>
<text x="120.9" y="63.1">W31</text>
<text x="120.9" y="65">M16</text>
<text x="120.9" y="66">M26</text>
<text x="93.2" y="67.9">AG33</text>
<text x="93.3" y="70.8">AD32</text>
<text x="120.9" y="67.9">AA33</text>
<text x="120.9" y="68.9">AB32</text>
<text x="120.9" y="70.8">V32</text>
<text x="93.3" y="72.7">AC31</text>
<text x="93.3" y="74.7">AE33</text>
<text x="120.9" y="72.7">W33</text>
<text x="120.9" y="74.7">T24</text>
<text x="120.9" y="76.6">R9</text>
<text x="120.9" y="77.5">W9</text>
<text x="93.3" y="83.3">AE17</text>
<text x="93.9" y="78.5">U23</text>
<text x="93.9" y="80.5">U33</text>
<text x="120.9" y="79.5">T10</text>
<text x="120.9" y="82.4">N15</text>
<text x="120.9" y="83.3">N17</text>
<text x="120.9" y="81.4">N13</text>
<text x="120.9" y="84.3">N19</text>
<text x="120.9" y="86.3">N25</text>
<text x="120.9" y="88.2">N29</text>
<text x="120.9" y="85.3">N23</text>
<text x="120.9" y="90.1">AP20</text>
</g>
<g font-size=".9" fill="#004080">
<text x="96.6" y="54.1">VDD_A_EBI_0_PHY_A</text>
<text x="96.6" y="55.1">VDD_A_EBI_0_PHY_B</text>
<text x="96.6" y="56">VDD_A_EBI_0_PHY_C</text>
<text x="96.6" y="57">VDD_A_EBI_1_PHY_A</text>
<text x="96.6" y="58">VDD_A_EBI_1_PHY_B</text>
<text x="96.6" y="58.9">VDD_A_EBI_1_PHY_C</text>
<text x="108.9" y="54.1">VDD_AH_BBRX_CH0_CH1</text>
<text x="108.9" y="55.1">VDD_AH_BBRX_CH2_CH3</text>
<text x="109" y="57">VDD_AL_BBRX_CH0_CH1</text>
<text x="109" y="58">VDD_AL_BBRX_CH2_CH3</text>
<text x="112.6" y="59.9">VDD_A_UFS_0P9</text>
<text x="96.6" y="61.8">VDD_A_CSI_0_0P9</text>
<text x="96.6" y="62.8">VDD_A_CSI_1_0P9</text>
<text x="96.6" y="63.7">VDD_A_CSI_2_0P9</text>
<text x="96.6" y="64.7">VDD_A_CSI_0_1P2</text>
<text x="96.6" y="65.7">VDD_A_CSI_1_1P2</text>
<text x="111.3" y="63.7">VDD_A_USBHS_0P9</text>
<text x="111.8" y="65.7">VDD_IO_EBI_0_CK</text>
<text x="112.6" y="61.8">VDD_A_UFS_1P2</text>
<text x="96.6" y="66.7">VDD_A_CSI_2_1P2</text>
<text x="96.6" y="68.6">VDD_A_CXO_1P8</text>
<text x="96.6" y="71.5">VDD_A_DSI_PLL_0P9</text>
<text x="110.1" y="68.6">VDD_A_USBSSDP_0P9</text>
<text x="110.1" y="69.5">VDD_A_USBSSDP_1P2</text>
<text x="111.3" y="71.5">VDD_A_USBHS_1P8</text>
<text x="111.8" y="66.7">VDD_IO_EBI_1_CK</text>
<text x="96.6" y="73.4">VDD_A_DSI_1P2</text>
<text x="96.6" y="75.3">VDD_A_DSI_0P9</text>
<text x="107.1" y="77.3">VDD_A_WLAN_ADCDAC1_1P3</text>
<text x="107.9" y="75.3">VDD_A_EBI_01_CCPLL_0P9</text>
<text x="111.3" y="73.4">VDD_A_USBHS_3P1</text>
<text x="96.6" y="79.2">VDD_A_EBI_CC</text>
<text x="96.6" y="81.1">VDD_A_QREFS_1_0P9</text>
<text x="107.1" y="78.2">VDD_A_WLAN_ADCDAC2_1P3</text>
<text x="109.6" y="80.2">VDD_A_WLAN_PLL_0P9</text>
<text x="110.2" y="83">VDD_IO_EBI_0_PHY_B</text>
<text x="110.2" y="82.1">VDD_IO_EBI_0_PHY_A</text>
<text x="96.6" y="84">VDD_A_MODEM_PLL</text>
<text x="110.2" y="84">VDD_IO_EBI_0_PHY_C</text>
<text x="110.2" y="85">VDD_IO_EBI_0_PHY_D</text>
<text x="110.2" y="87.9">VDD_IO_EBI_1_PHY_C</text>
<text x="110.2" y="88.8">VDD_IO_EBI_1_PHY_D</text>
<text x="110.2" y="86.9">VDD_IO_EBI_1_PHY_B</text>
<text x="110.2" y="86">VDD_IO_EBI_1_PHY_A</text>
<text x="113.5" y="90.8">VDD_A_TXDAC</text>
</g>
<g font-size=".8">
<text x="166.6" y="41.3">VREG_L12A</text>
<text x="166.6" y="43.3">VREG_L18A</text>
<text x="61.5" y="50.2">VREG_S5A</text>
<text x="61.8" y="53.9">2.2uF---&gt;1uF</text>
<text x="166.6" y="52.9">VREG_L4A</text>
<text x="166.6" y="51">VREG_L4A</text>
<text x="61.5" y="59.8">VREG_L4A</text>
<text x="166.6" y="59.7">VREG_L6A</text>
<text x="66.7" y="63.6">100nF---&gt;1uF</text>
<text x="82.1" y="65.6">1uF 6.3V 20%</text>
<text x="82.6" y="64.5">1uF---&gt;NC</text>
<text x="166.6" y="63.6">VREG_L18A</text>
<text x="166.6" y="61.6">VREG_L4A</text>
<text x="61.1" y="66.4">VREG_L18A</text>
<text x="149.7" y="69.5">1uF--&gt;NC</text>
<text x="156" y="69.5">100nF--&gt;NC</text>
<text x="167.6" y="71.3">VREG_L12A</text>
<text x="47" y="73.3">VREG_L12A</text>
<text x="47" y="76.2">VREG_L18A</text>
<text x="167.6" y="73.2">VREG_L15A</text>
<text x="167.6" y="75.1">VREG_L4A</text>
<text x="167.6" y="77.1">VREG_L17A</text>
<text x="48" y="78.1">VREG_L4A</text>
<text x="150.2" y="82.5">1uF--&gt;NC</text>
<text x="47.5" y="88.8">VREG_S5A</text>
<text x="120.9" y="87.3">N27</text>
<text x="151.1" y="88.7">VREG_L6A</text>
<text x="151.1" y="86.7">VREG_S5A</text>
<text x="47.5" y="90.7">VREG_L4A</text>
<text x="47.5" y="92.6">VREG_S5A</text>
<text x="59" y="98.3">2.2uF---&gt;1uF</text>
<text x="70.1" y="98.3">1uF---&gt;NC</text>
<text x="151.1" y="97.4">VREG_L12A</text>
<text x="165.6" y="146.2">Title</text>
<text x="165.6" y="149.1">Size</text>
<text x="169.5" y="147.1">&lt;Title&gt;</text>
<text x="169.5" y="149.1">Document Number</text>
<text x="197.5" y="149.1">Rev</text>
<text x="165.6" y="152">Date:</text>
<text x="166.6" y="150.1">C</text>
<text x="169.5" y="150.1">&lt;Doc&gt;</text>
<text x="170.6" y="152">Friday, April 07, 2023</text>
<text x="184.9" y="152">Sheet</text>
<text x="189.7" y="152">11</text>
<text x="192.7" y="152">of</text>
<text x="195.5" y="152">42</text>
<text x="198.4" y="150.1">&lt;Rev</text>
<text x="200.4" y="150.1">Code&gt;</text>
</g>
<g font-size=".8" fill="#000080">
<text x="139.4" y="47.5">1uF 6.3V 20%_NC</text>
<text x="144.2" y="46.1">C1115</text>
<text x="151.9" y="47.7">1uF 6.3V 20%_NC</text>
<text x="155" y="45.8">C1116</text>
<text x="160.8" y="45.8">C1117</text>
<text x="160.8" y="47.7">1uF 6.3V 20%_NC</text>
<text x="73.9" y="52.6">C1102</text>
<text x="80.7" y="52.6">C1101</text>
<text x="96.8" y="50.2">U401I</text>
<text x="73.9" y="54.5">1uF 6.3V 20%</text>
<text x="80.7" y="54.5">1uF 6.3V 20%</text>
<text x="148.3" y="54">C1118</text>
<text x="148.3" y="56">1uF 6.3V 20%_NC</text>
<text x="161.8" y="55">C11191uF--&gt;NC</text>
<text x="162.2" y="56">NC</text>
<text x="73.9" y="61.2">C1103</text>
<text x="73.9" y="63.2">1uF 6.3V 20%</text>
<text x="81.7" y="61.7">C1104</text>
<text x="82.1" y="62.7">NC</text>
<text x="143.4" y="65.1">C1120</text>
<text x="150.2" y="65.6">C1121</text>
<text x="156" y="65.6">C1122</text>
<text x="160.8" y="65.1">C1123</text>
<text x="73.9" y="68.9">C1105</text>
<text x="73.9" y="70.9">1uF 6.3V 20%</text>
<text x="80.7" y="68.9">C1106</text>
<text x="80.7" y="70.9">1uF 6.3V 20%</text>
<text x="143.4" y="67">1uF 6.3V 20%</text>
<text x="150.7" y="66.5">NC</text>
<text x="156.5" y="66.5">NC</text>
<text x="161.8" y="67">1uF 6.3V 20%</text>
<text x="57.5" y="80.5">C1107</text>
<text x="57.5" y="82.5">1uF 6.3V 20% 1uF 6.3V 20% 1uF 6.3V 20% 1uF 6.3V 20% 1uF 6.3V 20%</text>
<text x="63.3" y="80.5">C1108</text>
<text x="69.1" y="80.5">C1109</text>
<text x="74.9" y="80.5">C1110</text>
<text x="80.7" y="80.5">C1111</text>
<text x="130.9" y="82.5">C1129</text>
<text x="136.7" y="78.6">C1124</text>
<text x="136.7" y="80.5">100nF 6.3V 10% 1uF 6.3V 20%</text>
<text x="143.4" y="78.6">C1125</text>
<text x="150.2" y="79.1">C1126</text>
<text x="150.7" y="80.1">NC</text>
<text x="155" y="78.6">C1127</text>
<text x="155" y="80.5">1uF 6.3V 20% 100nF 6.3V 10%</text>
<text x="160.8" y="78.6">C1128</text>
<text x="130.9" y="84.4">1uF 6.3V 20%</text>
<text x="57.5" y="94.1">C1112</text>
<text x="57.5" y="96">1uF 6.3V 20%</text>
<text x="70.1" y="94.6">C1113</text>
<text x="70.5" y="95.5">NC</text>
<text x="80.7" y="94.1">C1114</text>
<text x="80.7" y="96">2.2uF 6.3V 20%</text>
<text x="91.3" y="94.1">C1134</text>
<text x="91.3" y="96">2.2uF 6.3V 20%</text>
<text x="96.9" y="92.5">SM6225</text>
<text x="130.9" y="90.2">C1130</text>
<text x="130.9" y="92.1">2.2uF 6.3V 20%</text>
<text x="137.6" y="90.2">C1131</text>
<text x="137.6" y="92.1">1uF 6.3V 20% 2.2uF 6.3V 20%</text>
<text x="143.4" y="90.2">C1132</text>
<text x="132.4" y="99.9">C1133</text>
<text x="132.4" y="101">1uF 6.3V 20%_NC</text>
</g>
<g font-size=".7">
<text x="26.6" y="7.1">5</text>
<text x="65.2" y="7.1">4</text>
<text x="103.8" y="7.1">3</text>
<text x="142.5" y="7.1">2</text>
<text x="181.1" y="7.1">1</text>
<text x="6.6" y="26.1">D</text>
<text x="200.6" y="26.1">D</text>
<text x="6.6" y="62.3">C</text>
<text x="200.6" y="62.3">C</text>
<text x="6.6" y="98.5">B</text>
<text x="200.6" y="98.5">B</text>
<text x="6.6" y="134.6">A</text>
<text x="200.6" y="134.6">A</text>
<text x="26.6" y="152.9">5</text>
<text x="65.2" y="152.9">4</text>
<text x="103.8" y="152.9">3</text>
<text x="142.5" y="152.9">2</text>
<text x="181.1" y="152.9">1</text>
</g>
<g font-size=".5" fill="#00f">
<text x="147.7" y="46.5">0201</text>
<text x="154.5" y="46.5">0201</text>
<text x="160.3" y="46.5">0201</text>
<text x="73.4" y="53.3">0201</text>
<text x="80.2" y="53.3">0201</text>
<text x="147.7" y="54.7">0201</text>
<text x="160.3" y="55.2">0201</text>
<text x="73.4" y="62">0201</text>
<text x="80.2" y="62">0201</text>
<text x="142.9" y="65.8">0201</text>
<text x="148.7" y="65.8">0201</text>
<text x="154.5" y="65.8">0201</text>
<text x="160.3" y="65.8">0201</text>
<text x="73.4" y="69.7">0201</text>
<text x="80.2" y="69.7">0201</text>
<text x="57" y="81.3">0201</text>
<text x="62.8" y="81.3">0201</text>
<text x="68.6" y="81.3">0201</text>
<text x="74.4" y="81.3">0201</text>
<text x="80.2" y="81.3">0201</text>
<text x="130.4" y="83.2">0201</text>
<text x="136.2" y="79.3">0201</text>
<text x="142.9" y="79.3">0201</text>
<text x="148.7" y="79.3">0201</text>
<text x="154.5" y="79.3">0201</text>
<text x="160.3" y="79.3">0201</text>
<text x="57" y="94.8">0201</text>
<text x="68.6" y="94.8">0201</text>
<text x="80.2" y="94.8">0201</text>
<text x="90.8" y="94.8">0201</text>
<text x="130.4" y="90.9">0201</text>
<text x="137.2" y="90.9">0201</text>
<text x="142.9" y="90.9">0201</text>
<text x="130.4" y="99.6">0201</text>
</g>
</svg>
